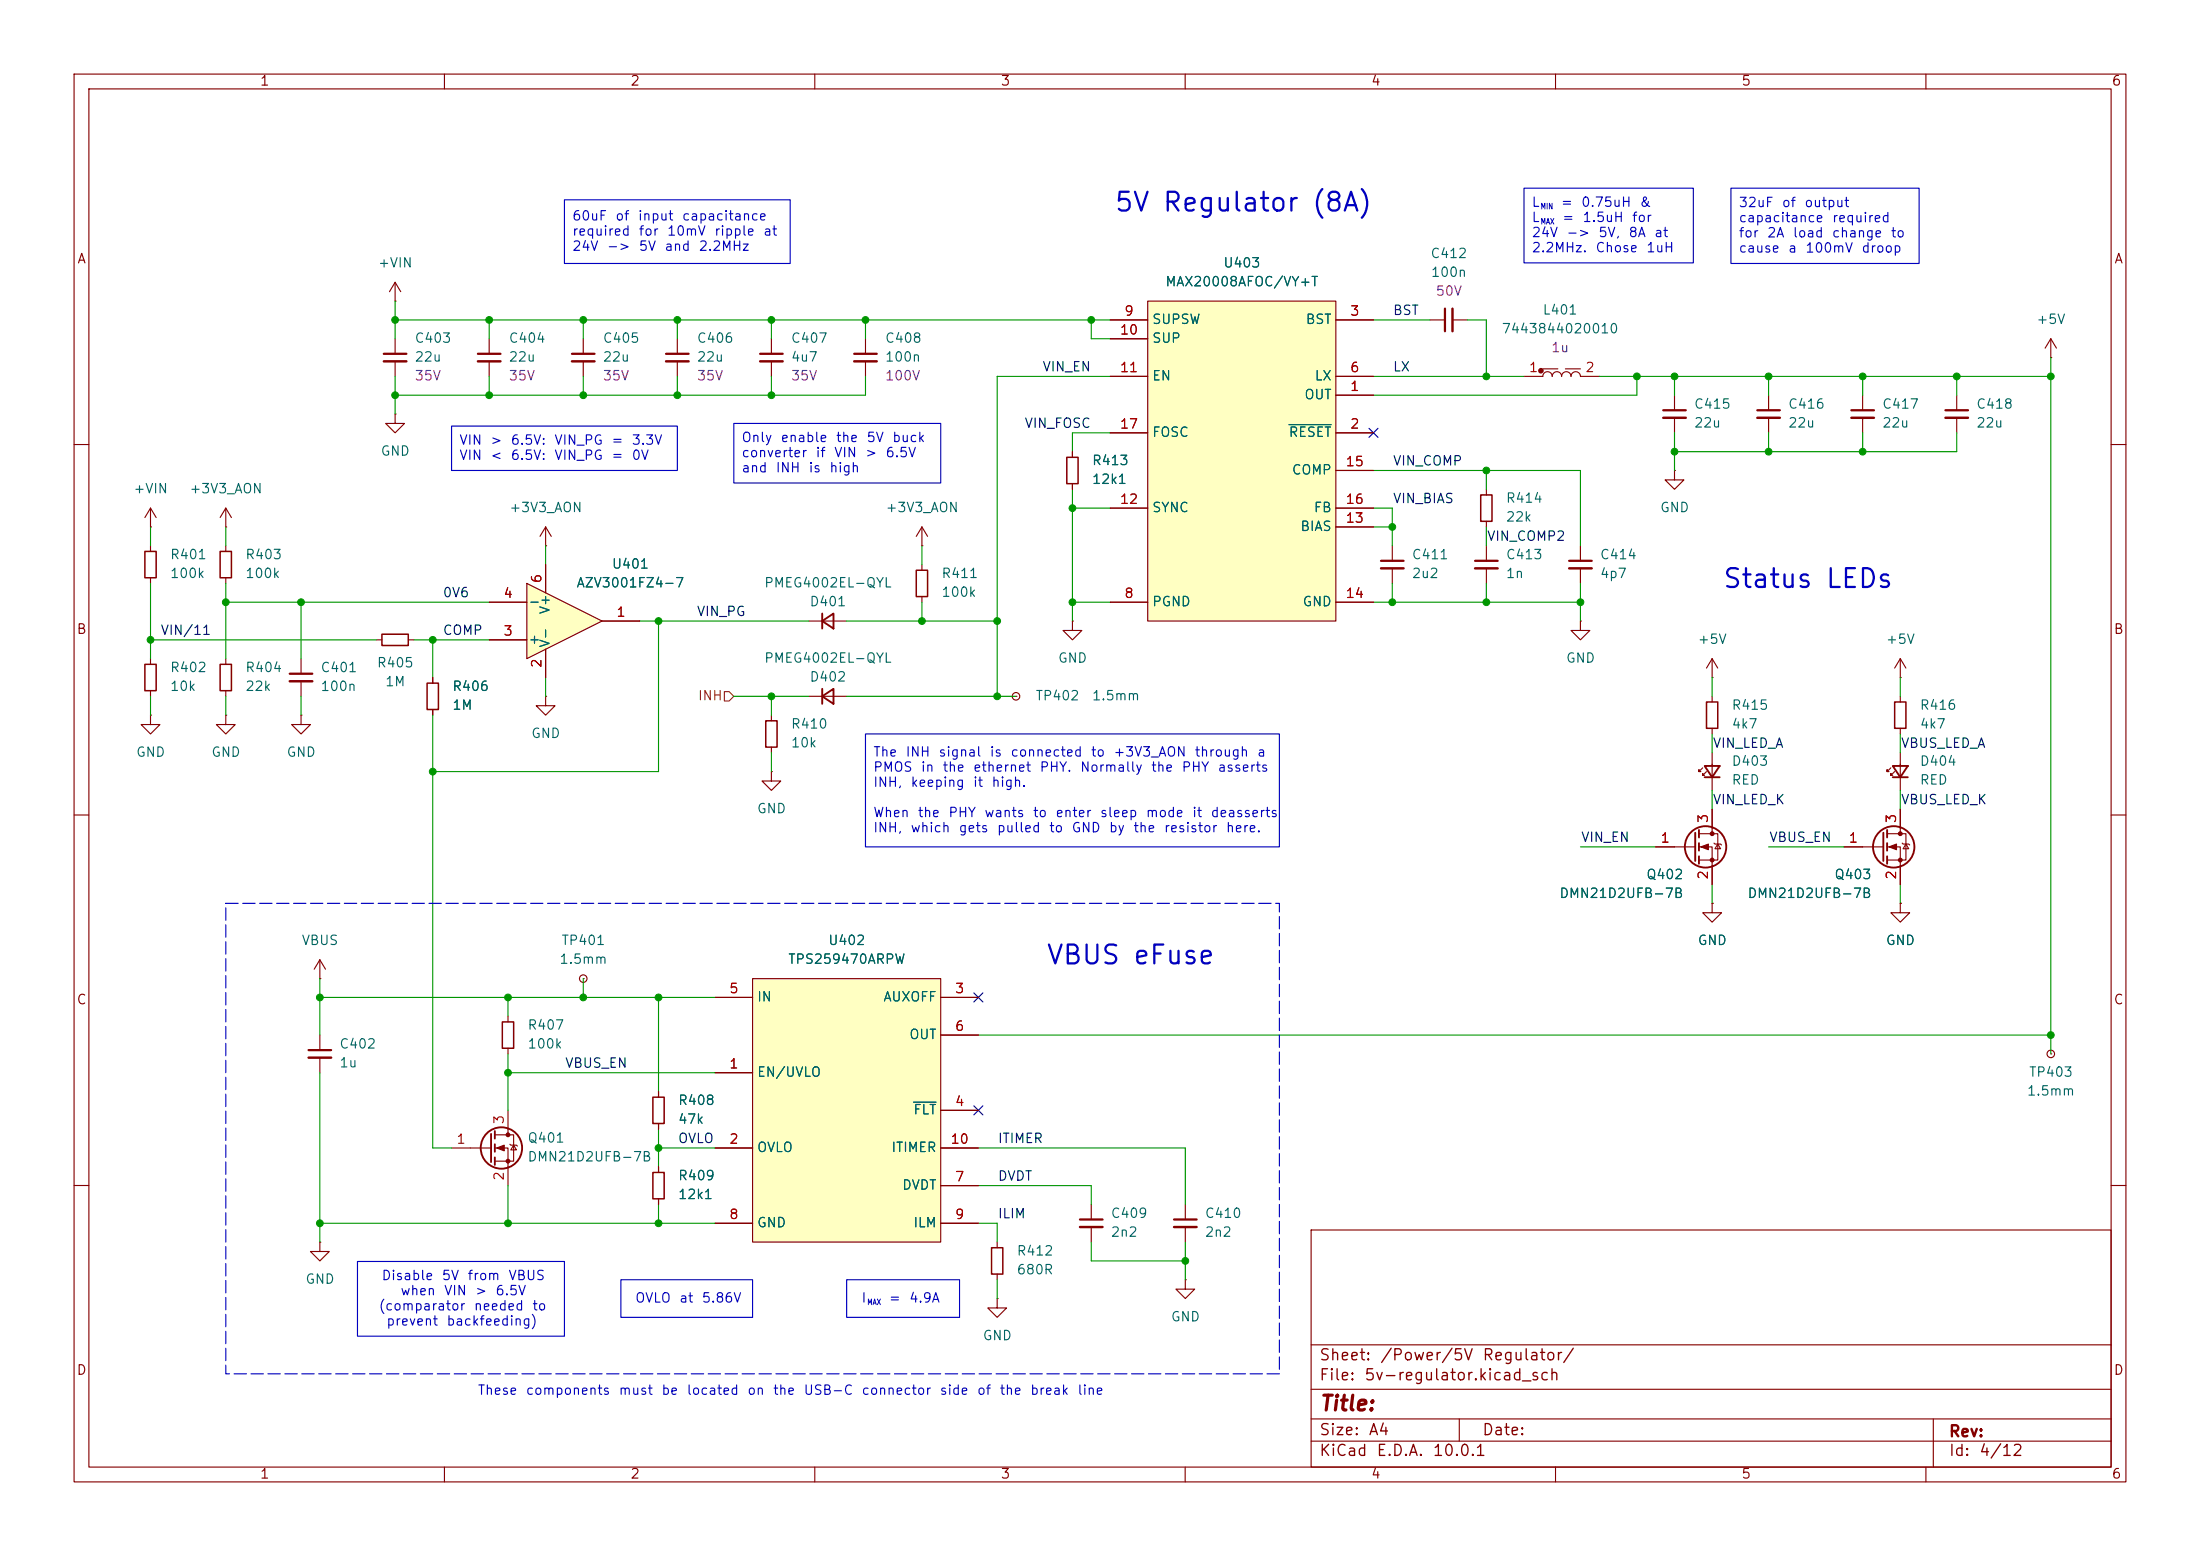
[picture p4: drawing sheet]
<svg xmlns="http://www.w3.org/2000/svg" width="297mm" height="210mm" viewBox="0 0 297 210" stroke-linecap="round" stroke-linejoin="round" font-family="sans-serif">
<g fill="none" stroke="#840000" stroke-width=".15">
<path d="M10 10h277v190h-277zM12 12h273v186h-273zM60 10v2M110 10v2M160 10v2M210 10v2M260 10v2M264.2 53.3v2.1M264.2 56.4v2M276.9 48.3h.1M276.9 45.7l-.8 1.3M276.9 45.7l.7 1.3"/>
<path d="M276.9 45.7v2.6M10 60h2M188 73.7v2M188 76.7v2M200.7 66v.8M200.7 70.4v.7M285 60h2M50.8 86.4h.8M55.1 86.4h.8M256.5 94v.7M256.5 98.3v.8M10 110h2"/>
<path d="M285 110h2M10 160h2M134.6 175.3v1.2h1.3l-1.3 1.3-1.3-1.3h1.3M134.6 175.3h.1M177 166h108v32h-108zM285 160h2M60 198v2M110 198v2M160 198v2M177 194.5h108M177 191.5h108M177 187.5h108"/>
<path d="M177 181.5h108M197 191.5v3M210 198v2M260 198v2M261 191.5v6.5"/>
</g>
<path d="M199.9 66.8h1.5v3.6h-1.5zM51.6 85.6h3.5v1.5h-3.5zM255.8 94.7h1.5v3.6h-1.5z" fill="none" stroke="#840000" stroke-width=".2"/>
<path d="M262.6 55.4h3.1M186.4 75.7h3.1" fill="none" stroke="#840000" stroke-width=".3"/>
<path d="M262.6 56.4h3.1M186.4 76.7h3.1" fill="none" stroke="#840000" stroke-width=".33"/>
<path d="M101.6 132.1h25.4v35.5h-25.4z" fill="#ffffc2"/>
<g fill="none" stroke="#840000" stroke-width=".15">
<path d="M193 43.2h2.1M196.1 43.2h2M251.5 53.3v2.1M251.5 56.4v2M73.7 73.7h.1M73.7 71.1l-.8 1.3M73.7 71.1l.7 1.3M73.7 71.1v2.6M213.4 83.8v1.3h1.2l-1.2 1.3-1.3-1.3h1.3M213.4 83.8h.1M231.1 94v.7M231.1 98.3v.8"/>
<path d="M223.5 114.3h5.4M229.4 112.5h2.5v3.6h-2.5M229.4 114.3h1.7v5.1M231.1 109.2v3.3M231.4 113.8l.1 .1h.8l.1 .1M231.9 113.9l.4 .7h-.8zM68.6 137.2v.7M96.5 134.6h5.1M101.6 132.1h25.4v35.5h-25.4zM127 134.6h5.1M127 139.7h5.1M231.1 121.9v1.3h1.3l-1.3 1.3-1.2-1.3h1.2"/>
<path d="M231.1 121.9h.1M68.6 141.5v.7M88.9 157.5v.7M96.5 144.8h5.1M96.5 154.9h5.1M127 154.9h5.1M127 149.9h5.1M88.9 161.8v.8M96.5 165.1h5.1M127 160h5.1M127 165.1h5.1M134.6 167.6v.8"/>
<path d="M134.6 172v.7M147.3 162.6v2M147.3 165.6v2M160 172.7v1.3h1.3l-1.3 1.3-1.3-1.3h1.3M160 172.7h.1M160 162.6v2M160 165.6v2"/>
</g>
<path d="M123.3 148.8h3.1" fill="none" stroke="#006464" stroke-width=".15"/>
<path d="M230.4 94.7h1.5v3.6h-1.5zM67.8 137.9h1.5v3.6h-1.5zM88.1 158.2h1.6v3.6h-1.6zM133.9 168.4h1.5v3.6h-1.5z" fill="none" stroke="#840000" stroke-width=".2"/>
<path d="M195.1 41.7v3M249.9 55.4h3.1M145.8 164.6h3M158.5 164.6h3" fill="none" stroke="#840000" stroke-width=".3"/>
<path d="M196.1 41.7v3M249.9 56.4h3.1M145.8 165.6h3M158.5 165.6h3" fill="none" stroke="#840000" stroke-width=".33"/>
<g fill="none" stroke="#840000" stroke-width=".25">
<path d="M228.9 112.4v3.8M229.4 112v1M229.4 113.8v1M229.4 115.6v1"/>
<circle cx="230.3" cy="114.3" r="2.79"/>
</g>
<g fill="#840000" stroke="#840000" stroke-width=".15">
<path d="M229.6 114.3l1-.4v.8z"/>
<circle cx="231.1" cy="112.5" r=".25"/>
<circle cx="231.1" cy="116.1" r=".25"/>
</g>
<path d="M71.1 78.7l10.2 5.1-10.2 5.1z" fill="#ffffc2"/>
<g fill="none" stroke="#840000" stroke-width=".15">
<path d="M53.3 55.9v1.3h1.3l-1.3 1.2-1.2-1.2h1.2M53.3 55.9h.1M66 45.7v2.1M66 48.8v2M78.7 45.7v2.1M78.7 48.8v2M91.4 45.7v2.1M91.4 48.8v2M104.1 45.7v2.1M104.1 48.8v2M205.7 50.8h2.6a.64 .64 0 0 1 .6-.6 .64 .64 0 0 1 .6 .6 .64 .64 0 0 1 .7-.6 .64 .64 0 0 1 .6 .6 .64 .64 0 0 1 .7-.6 .64 .64 0 0 1 .6 .6 .64 .64 0 0 1 .6-.6 .64 .64 0 0 1 .7 .6h2.5M208.3 49.8h2"/>
<path d="M211.3 49.8h2.1M226.1 53.3v2.1M226.1 56.4v2M238.8 53.3v2.1M238.8 56.4v2M71.1 78.7l10.2 5.1-10.2 5.1zM73.7 76.2v3.8M144.8 61v.7M144.8 65.3v.7M213.4 73.7v2M213.4 76.7v2M226.1 63.5v1.3h1.2l-1.2 1.2-1.3-1.2h1.3"/>
<path d="M226.1 63.5h.1M66 86.4h5.1M66 81.3h5.1M73.7 94v1.3h1.2l-1.2 1.2-1.3-1.2h1.3M73.7 94h.1M73.7 87.6v3.8M81.3 83.8h5.1M109.2 83.8h5.1M109.2 94h5.1M137.2 94h.1M144.8 83.8v1.3h1.2l-1.2 1.3-1.3-1.3h1.3M144.8 83.8h.1"/>
<path d="M231.1 91.4h.1M231.1 88.9l-.7 1.3M231.1 88.9l.8 1.3M231.1 88.9v2.5M256.5 91.4h.1M256.5 88.9v2.5M256.5 88.9l-.7 1.3M256.5 88.9l.8 1.3M104.1 104.1v1.3h1.3l-1.3 1.3-1.2-1.3h1.2M104.1 104.1h.1M229.9 103.6l-.5 .5v-.2v.2h.2M230.4 104.1l-.5 .5v-.2v.2h.2"/>
<path d="M231.1 101.6v5.1M248.9 114.3h5.4M254.8 112.5h2.5v3.6h-2.5M254.8 114.3h1.7v5.1M256.5 109.2v3.3M256.8 113.8l.1 .1h.8l.1 .1M257.3 113.9l.4 .7h-.8zM78.7 132.1h.1M256.5 121.9v1.3h1.3l-1.3 1.3-1.2-1.3h1.2M256.5 121.9h.1M61 154.9h5.3M66.8 153.2h2.5v3.5h-2.5"/>
<path d="M66.8 154.9h1.8v5.1M68.6 149.9v3.3M68.8 154.4l.2 .2h.7l.1 .1M69.3 154.6l.4 .6h-.7zM88.9 147.3v.8M88.9 151.6v.8M276.9 142.2h.1"/>
<circle cx="137.2" cy="94" r=".51"/>
<circle cx="78.7" cy="132.1" r=".51"/>
<circle cx="276.9" cy="142.2" r=".51"/>
</g>
<circle cx="208" cy="50" r=".19" fill="#840000" stroke="#840000" stroke-width=".38"/>
<path d="M144 61.7h1.5v3.6h-1.5zM88.1 148.1h1.6v3.5h-1.6z" fill="none" stroke="#840000" stroke-width=".2"/>
<g fill="none" stroke="#840000" stroke-width=".25">
<path d="M111 83.8l1.5-1v2zM111 94l1.5-1v2zM111 82.8v2M111 93v2M230.1 103.4h2.1l-1.1 1.5zM230.1 104.9h2.1M254.3 112.4v3.8M254.8 112v1M254.8 113.8v1M254.8 115.6v1M66.3 153v3.8M66.8 152.7v1"/>
<path d="M66.8 154.4v1M66.8 156.2v1"/>
<circle cx="255.7" cy="114.3" r="2.79"/>
<circle cx="67.7" cy="154.9" r="2.79"/>
</g>
<g fill="#840000" stroke="#840000" stroke-width=".15">
<path d="M67.1 154.9l1-.3v.7z"/>
<path d="M255 114.3l1-.4v.8z"/>
<circle cx="68.6" cy="153.2" r=".25"/>
<circle cx="68.6" cy="156.7" r=".25"/>
<circle cx="256.5" cy="112.5" r=".25"/>
<circle cx="256.5" cy="116.1" r=".25"/>
</g>
<path d="M64.5 47.8h3.1M77.2 47.8h3.1M89.9 47.8h3.1M102.6 47.8h3.1M224.5 55.4h3.1M237.2 55.4h3.1M211.8 75.7h3.1" fill="none" stroke="#840000" stroke-width=".3"/>
<path d="M64.5 48.8h3.1M77.2 48.8h3.1M89.9 48.8h3.1M102.6 48.8h3.1M224.5 56.4h3.1M237.2 56.4h3.1M211.8 76.7h3.1" fill="none" stroke="#840000" stroke-width=".33"/>
<path d="M154.9 40.6h25.4v43.2h-25.4z" fill="#ffffc2"/>
<g fill="none" stroke="#840000" stroke-width=".15">
<path d="M53.3 38.1v2.5M53.3 38.1l-.7 1.3M53.3 38.1l.8 1.3M53.3 40.6h.1M53.3 45.7v2.1M53.3 48.8v2M116.8 45.7v2.1M116.8 48.8v2M149.9 58.4h5M149.9 43.2h5M149.9 50.8h5M149.9 45.7h5"/>
<path d="M154.9 40.6h25.4v43.2h-25.4zM180.3 53.3h5.1M180.3 58.4h5.1M180.3 43.2h5.1M180.3 50.8h5.1M20.3 71.1h.1M20.3 68.6v2.5M20.3 73.7v.7M20.3 78v.7M20.3 68.6l-.7 1.3M20.3 68.6l.8 1.3M30.5 71.1h.1"/>
<path d="M30.5 68.6v2.5M30.5 73.7v.7M30.5 78v.7M30.5 68.6l-.8 1.3M30.5 68.6l.7 1.3M73.7 76.2v3.8M124.5 73.7h.1M124.5 71.1l-.8 1.3M124.5 71.1l.7 1.3M124.5 71.1v2.6M124.5 76.2v.8M144.8 61v.7"/>
<path d="M144.8 65.3v.7M149.9 68.6h5M180.3 68.6h5.1M180.3 71.1h5.1M180.3 63.5h5.1M200.7 73.7v2M200.7 76.7v2M20.3 96.5v1.3h1.3l-1.3 1.3-1.3-1.3h1.3M20.3 96.5h.1M20.3 88.9v.8M20.3 93.2v.8M30.5 96.5v1.3h1.2l-1.2 1.3-1.3-1.3h1.3"/>
<path d="M30.5 96.5h.1M30.5 88.9v.8M30.5 93.2v.8M40.6 96.5v1.3h1.3l-1.3 1.3-1.2-1.3h1.2M40.6 96.5h.1M40.6 88.9v2M40.6 91.9v2.1M58.4 91.4v.8M58.4 95.8v.7M66 81.3h5.1M66 86.4h5.1M73.7 87.6v3.8"/>
<path d="M81.3 83.8h5.1M104.1 96.5v.8M124.5 80.5v.8M149.9 81.3h5M180.3 81.3h5.1M104.1 100.8v.8M223.5 114.3h2.6M231.1 109.2v2.6M231.1 116.8v2.6M248.9 114.3h2.6M255.3 103.6l-.5 .5v-.2v.2h.2M255.8 104.1l-.5 .5v-.2v.2h.2"/>
<path d="M256.5 101.6v5.1M256.5 109.2v2.6M256.5 116.8v2.6M43.2 132.1h.1M43.2 129.5l-.8 1.3M43.2 129.5l.7 1.3M43.2 129.5v2.6M43.2 139.7v2M96.5 134.6h5.1M127 134.6h5.1M127 139.7h5.1M231.1 121.9h.1"/>
<path d="M256.5 121.9h.1M43.2 142.7v2.1M88.9 147.3v.8M88.9 151.6v.8M88.9 157.5v.7M96.5 144.8h5.1M96.5 154.9h5.1M127 154.9h5.1M127 149.9h5.1M43.2 167.6v1.3h1.2l-1.2 1.3-1.3-1.3h1.3M43.2 167.6h.1M88.9 161.8v.8"/>
<path d="M96.5 165.1h5.1M127 160h5.1M127 165.1h5.1"/>
</g>
<path d="M174 57.3h5.7M123.3 148.8h3.1" fill="none" stroke="#006464" stroke-width=".15"/>
<path d="M51.8 47.8h3.1M115.3 47.8h3.1M199.1 75.7h3.1M39.1 90.9h3.1M41.7 141.7h3" fill="none" stroke="#840000" stroke-width=".3"/>
<path d="M51.8 48.8h3.1M115.3 48.8h3.1M199.1 76.7h3.1M39.1 91.9h3.1M41.7 142.7h3" fill="none" stroke="#840000" stroke-width=".33"/>
<path d="M19.6 74.4h1.5v3.6h-1.5zM29.7 74.4h1.5v3.6h-1.5zM123.7 77h1.5v3.5h-1.5zM19.6 89.7h1.5v3.5h-1.5zM29.7 89.7h1.5v3.5h-1.5zM57.7 92.2h1.5v3.6h-1.5zM103.4 97.3h1.5v3.5h-1.5z" fill="none" stroke="#840000" stroke-width=".2"/>
<path d="M255.5 103.4h2.1l-1.1 1.5zM255.5 104.9h2.1" fill="none" stroke="#840000" stroke-width=".25"/>
<path d="M97.8 93.3h.6l.7 .7-.7 .6h-.6z" fill="none" stroke="#725600" stroke-width=".15"/>
<g fill="none" stroke="#009600" stroke-width=".15">
<path d="M53.3 43.2h96.6M53.3 40.6v5.1M53.3 50.8v5.1M66 43.2v2.5M66 50.8v2.5M78.7 43.2v2.5M78.7 50.8v2.5M91.4 43.2v2.5M91.4 50.8v2.5M104.1 43.2v2.5M104.1 50.8v2.5M116.8 50.8v2.5h-63.5"/>
<path d="M116.8 43.2v2.5M147.3 43.2v2.5h2.6M149.9 58.4h-5.1v2.6M149.9 50.8h-15.3v43.2M185.4 43.2h7.6M185.4 50.8h20.3M198.1 43.2h2.6v7.6M215.9 50.8h61M221 50.8v2.5h-35.6M226.1 50.8v2.5M226.1 58.4v5.1M238.8 50.8v2.5"/>
<path d="M238.8 58.4v2.6M251.5 50.8v2.5M251.5 58.4v2.6M264.2 50.8v2.5M264.2 58.4v2.6h-38.1M276.9 48.3v93.9M20.3 71.1v2.6M20.3 78.7v10.2M30.5 71.1v2.6M30.5 78.7v10.2M73.7 73.7v2.5M124.5 73.7v2.5"/>
<path d="M144.8 66v17.8M144.8 68.6h5.1M185.4 68.6h2.6v5.1M185.4 71.1h2.6M185.4 63.5h28v10.2M188 78.7v2.6M200.7 63.5v2.5M200.7 71.1v2.6M200.7 78.7v2.6M213.4 78.7v5.1M20.3 86.4h30.5M20.3 94v2.5"/>
<path d="M30.5 81.3h35.5M30.5 94v2.5M40.6 81.3v7.6M40.6 94v2.5M55.9 86.4h10.1M58.4 96.5v58.4h2.6M58.4 86.4v5M73.7 91.4v2.6M86.4 83.8h22.8M88.9 83.8v20.3h-30.5M99.1 94h10.1M104.1 94v2.5"/>
<path d="M114.3 94h22.9M114.3 83.8h20.3M124.5 81.3v2.5M144.8 81.3h5.1M185.4 81.3h28M231.1 91.4v2.6M231.1 99.1v2.5M256.5 91.4v2.6M256.5 99.1v2.5M104.1 101.6v2.5M213.4 114.3h10.1M231.1 106.7v2.5"/>
<path d="M231.1 119.4v2.5M238.8 114.3h10.1M256.5 106.7v2.5M256.5 119.4v2.5M43.2 132.1v7.6M43.2 134.6h53.3M68.6 134.6v2.6M78.7 132.1v2.5M88.9 134.6v12.7M132.1 139.7h144.8M43.2 144.8v22.8M68.6 142.2v7.7"/>
<path d="M68.6 144.8h27.9M88.9 154.9h7.6M88.9 152.4v5.1M132.1 154.9h27.9v7.7M43.2 165.1h53.3M68.6 160v5.1M88.9 162.6v2.5M132.1 160h15.2v2.6M132.1 165.1h2.5v2.5M134.6 172.7v2.6M147.3 167.6v2.6h12.7M160 167.6v5.1"/>
</g>
<path d="M184.8 57.8l1.2 1.2M186 57.8l-1.2 1.2M131.5 134l1.2 1.2M132.7 134l-1.2 1.2M131.5 149.3l1.2 1.2M132.7 149.3l-1.2 1.2" fill="none" stroke="#000084" stroke-width=".15"/>
<path d="M76.2 27h30.5v8.6h-30.5zM205.7 25.4h22.9v10.1h-22.9zM233.7 25.4h25.4v10.2h-25.4zM61 57.5h30.4v6h-30.4zM99.1 57.2h27.9v8h-27.9zM116.8 99.1h55.9v15.2h-55.9zM48.3 170.3h27.9v10h-27.9zM83.8 172.7h17.8v5.1h-17.8zM114.3 172.7h15.2v5.1h-15.2z" fill="none" stroke="#0000c2" stroke-width=".15"/>
<path d="M30.5 121.9h142.2v63.5h-142.2z" fill="none" stroke="#0000c2" stroke-width=".15" stroke-dasharray="1.7 .6"/>
<g fill="#009600" stroke="#009600" stroke-width=".14">
<circle cx="264.2" cy="50.8" r=".46"/>
<circle cx="276.9" cy="50.8" r=".46"/>
<circle cx="226.1" cy="50.8" r=".46"/>
<circle cx="251.5" cy="61" r=".46"/>
<circle cx="238.8" cy="50.8" r=".46"/>
<circle cx="251.5" cy="50.8" r=".46"/>
<circle cx="221" cy="50.8" r=".46"/>
<circle cx="200.7" cy="50.8" r=".46"/>
<circle cx="238.8" cy="61" r=".46"/>
<circle cx="134.6" cy="94" r=".46"/>
<circle cx="124.5" cy="83.8" r=".46"/>
<circle cx="134.6" cy="83.8" r=".46"/>
<circle cx="104.1" cy="94" r=".46"/>
<circle cx="144.8" cy="81.3" r=".46"/>
<circle cx="104.1" cy="53.3" r=".46"/>
<circle cx="104.1" cy="43.2" r=".46"/>
<circle cx="226.1" cy="61" r=".46"/>
<circle cx="200.7" cy="63.5" r=".46"/>
<circle cx="213.4" cy="81.3" r=".46"/>
<circle cx="144.8" cy="68.6" r=".46"/>
<circle cx="188" cy="81.3" r=".46"/>
<circle cx="188" cy="71.1" r=".46"/>
<circle cx="147.3" cy="43.2" r=".46"/>
<circle cx="200.7" cy="81.3" r=".46"/>
<circle cx="276.9" cy="139.7" r=".46"/>
<circle cx="116.8" cy="43.2" r=".46"/>
<circle cx="66" cy="43.2" r=".46"/>
<circle cx="66" cy="53.3" r=".46"/>
<circle cx="91.4" cy="43.2" r=".46"/>
<circle cx="78.7" cy="43.2" r=".46"/>
<circle cx="91.4" cy="53.3" r=".46"/>
<circle cx="78.7" cy="53.3" r=".46"/>
<circle cx="88.9" cy="165.1" r=".46"/>
<circle cx="43.2" cy="134.6" r=".46"/>
<circle cx="68.6" cy="165.1" r=".46"/>
<circle cx="43.2" cy="165.1" r=".46"/>
<circle cx="88.9" cy="134.6" r=".46"/>
<circle cx="88.9" cy="154.9" r=".46"/>
<circle cx="78.7" cy="134.6" r=".46"/>
<circle cx="68.6" cy="134.6" r=".46"/>
<circle cx="68.6" cy="144.8" r=".46"/>
<circle cx="40.6" cy="81.3" r=".46"/>
<circle cx="58.4" cy="86.4" r=".46"/>
<circle cx="30.5" cy="81.3" r=".46"/>
<circle cx="53.3" cy="53.3" r=".46"/>
<circle cx="20.3" cy="86.4" r=".46"/>
<circle cx="58.4" cy="104.1" r=".46"/>
<circle cx="53.3" cy="43.2" r=".46"/>
<circle cx="160" cy="170.2" r=".46"/>
<circle cx="88.9" cy="83.8" r=".46"/>
</g>
<g font-size="2.5" fill="#0000c2">
<text x="150.3" y="29.2">5V Regulator (8A)</text>
<text x="232.4" y="80">Status LEDs</text>
<text x="141.1" y="130.8">VBUS eFuse</text>
</g>
<text font-size="2" fill="#840000" x="178" y="190.9">Title:</text>
<g font-size="1.5" fill="#840000">
<text x="178" y="184">Sheet:</text>
<text x="186.2" y="184">/Power/5V</text>
<text x="200" y="184">Regulator/</text>
<text x="178" y="186.7">File:</text>
<text x="184.1" y="186.7">5v-regulator.kicad_sch</text>
<text x="178" y="196.9">KiCad</text>
<text x="178" y="194.1">Size:</text>
<text x="184.7" y="194.1">A4</text>
<text x="185.7" y="196.9">E.D.A.</text>
<text x="193.3" y="196.9">10.0.1</text>
<text x="200" y="194.1">Date:</text>
<text x="263" y="194.3">Rev:</text>
<text x="263" y="196.9">Id:</text>
<text x="267.1" y="196.9">4/12</text>
</g>
<g font-size="1.3" fill="#840000">
<text x="35" y="11.9">1</text>
<text x="85" y="11.9">2</text>
<text x="135" y="11.9">3</text>
<text x="185" y="11.9">4</text>
<text x="235" y="11.9">5</text>
<text x="285" y="11.9">6</text>
<text x="10.3" y="35.9">A</text>
<text x="285.3" y="35.9">A</text>
<text x="10.3" y="85.9">B</text>
<text x="285.3" y="85.9">B</text>
<text x="10.3" y="135.9">C</text>
<text x="285.3" y="135.9">C</text>
<text x="10.3" y="185.9">D</text>
<text x="285.3" y="185.9">D</text>
<text x="35" y="199.9">1</text>
<text x="85" y="199.9">2</text>
<text x="135" y="199.9">3</text>
<text x="185" y="199.9">4</text>
<text x="235" y="199.9">5</text>
<text x="285" y="199.9">6</text>
</g>
<g font-size="1.3" fill="#0000c2">
<text x="206.7" y="28.2">L</text>
<text x="210.6" y="28.2">=</text>
<text x="213.4" y="28.2">0.75uH</text>
<text x="221.3" y="28.2">&amp;</text>
<text x="234.6" y="28.3">32uF</text>
<text x="240.5" y="28.3">of</text>
<text x="243.5" y="28.3">output</text>
<text x="77.2" y="30.1">60uF</text>
<text x="77.2" y="32.1">required</text>
<text x="77.2" y="34.2">24V</text>
<text x="81.8" y="34.2">-&gt;</text>
<text x="83" y="30.1">of</text>
<text x="86" y="30.1">input</text>
<text x="86.1" y="32.1">for</text>
<text x="86.1" y="34.2">5V</text>
<text x="89.6" y="34.2">and</text>
<text x="90" y="32.1">10mV</text>
<text x="92" y="30.1">capacitance</text>
<text x="94.2" y="34.2">2.2MHz</text>
<text x="96.3" y="32.1">ripple</text>
<text x="102.9" y="32.1">at</text>
<text x="206.7" y="30.3">L</text>
<text x="206.7" y="32.3">24V</text>
<text x="206.7" y="34.4">2.2MHz.</text>
<text x="210.8" y="30.3">=</text>
<text x="211.4" y="32.3">-&gt;</text>
<text x="213.5" y="30.3">1.5uH</text>
<text x="215.3" y="34.4">Chose</text>
<text x="215.7" y="32.3">5V,</text>
<text x="219.8" y="32.3">8A</text>
<text x="220.2" y="30.3">for</text>
<text x="222.2" y="34.4">1uH</text>
<text x="223.2" y="32.3">at</text>
<text x="234.6" y="30.3">capacitance</text>
<text x="234.6" y="32.4">for</text>
<text x="234.6" y="34.4">cause</text>
<text x="238.5" y="32.4">2A</text>
<text x="241.3" y="34.4">a</text>
<text x="241.9" y="32.4">load</text>
<text x="243.6" y="34.4">100mV</text>
<text x="247.2" y="32.4">change</text>
<text x="247.2" y="30.3">required</text>
<text x="251.2" y="34.4">droop</text>
<text x="255.2" y="32.4">to</text>
<text x="100" y="60">Only</text>
<text x="105.3" y="60">enable</text>
<text x="112.8" y="60">the</text>
<text x="116.9" y="60">5V</text>
<text x="120.4" y="60">buck</text>
<text x="61.9" y="60.3">VIN</text>
<text x="61.9" y="62.4">VIN</text>
<text x="66.1" y="60.3">&gt;</text>
<text x="66.1" y="62.4">&lt;</text>
<text x="68.9" y="60.3">6.5V:</text>
<text x="68.9" y="62.4">6.5V:</text>
<text x="74.7" y="60.3">VIN_PG</text>
<text x="74.7" y="62.4">VIN_PG</text>
<text x="82.4" y="60.3">=</text>
<text x="82.4" y="62.4">=</text>
<text x="85.2" y="60.3">3.3V</text>
<text x="85.2" y="62.4">0V</text>
<text x="100" y="62">converter</text>
<text x="100" y="64.1">and</text>
<text x="104.6" y="64.1">INH</text>
<text x="109.1" y="64.1">is</text>
<text x="110" y="62">if</text>
<text x="111.9" y="64.1">high</text>
<text x="112.5" y="62">VIN</text>
<text x="116.7" y="62">&gt;</text>
<text x="119.5" y="62">6.5V</text>
<text x="117.8" y="102.4">The</text>
<text x="117.8" y="104.5">PMOS</text>
<text x="117.8" y="106.5">INH,</text>
<text x="122.2" y="102.4">INH</text>
<text x="122.8" y="106.5">keeping</text>
<text x="124.2" y="104.5">in</text>
<text x="126.6" y="102.4">signal</text>
<text x="127.1" y="104.5">the</text>
<text x="131.3" y="106.5">it</text>
<text x="131.3" y="104.5">ethernet</text>
<text x="133.5" y="102.4">is</text>
<text x="133.8" y="106.5">high.</text>
<text x="136.3" y="102.4">connected</text>
<text x="140.3" y="104.5">PHY.</text>
<text x="145.7" y="104.5">Normally</text>
<text x="147.2" y="102.4">to</text>
<text x="150.2" y="102.4">+3V3_AON</text>
<text x="155.3" y="104.5">the</text>
<text x="159.4" y="104.5">PHY</text>
<text x="161.2" y="102.4">through</text>
<text x="164.3" y="104.5">asserts</text>
<text x="169.6" y="102.4">a</text>
<text x="117.8" y="110.6">When</text>
<text x="117.8" y="112.7">INH,</text>
<text x="122.8" y="112.7">which</text>
<text x="123.8" y="110.6">the</text>
<text x="127.9" y="110.6">PHY</text>
<text x="129.3" y="112.7">gets</text>
<text x="132.8" y="110.6">wants</text>
<text x="134.5" y="112.7">pulled</text>
<text x="139.3" y="110.6">to</text>
<text x="141.5" y="112.7">to</text>
<text x="142.4" y="110.6">enter</text>
<text x="144.6" y="112.7">GND</text>
<text x="148.4" y="110.6">sleep</text>
<text x="149.6" y="112.7">by</text>
<text x="152.9" y="112.7">the</text>
<text x="154.6" y="110.6">mode</text>
<text x="157" y="112.7">resistor</text>
<text x="160.8" y="110.6">it</text>
<text x="163.3" y="110.6">deasserts</text>
<text x="165.4" y="112.7">here.</text>
<text x="51.4" y="173.1">Disable</text>
<text x="59.5" y="173.1">5V</text>
<text x="63" y="173.1">from</text>
<text x="68.5" y="173.1">VBUS</text>
<text x="51" y="177.2">(comparator</text>
<text x="52.1" y="179.2">prevent</text>
<text x="54" y="175.1">when</text>
<text x="59.9" y="175.1">VIN</text>
<text x="60.2" y="179.2">backfeeding)</text>
<text x="63.9" y="177.2">needed</text>
<text x="64" y="175.1">&gt;</text>
<text x="66.8" y="175.1">6.5V</text>
<text x="71.8" y="177.2">to</text>
<text x="85.7" y="176.1">OVLO</text>
<text x="91.6" y="176.1">at</text>
<text x="94.6" y="176.1">5.86V</text>
<text x="116.2" y="176.1">I</text>
<text x="119.9" y="176.1">=</text>
<text x="122.6" y="176.1">4.9A</text>
<text x="64.4" y="188.6">These</text>
<text x="70.9" y="188.6">components</text>
<text x="83.4" y="188.6">must</text>
<text x="89.2" y="188.6">be</text>
<text x="92.6" y="188.6">located</text>
<text x="100.8" y="188.6">on</text>
<text x="104.3" y="188.6">the</text>
<text x="108.4" y="188.6">USB-C</text>
<text x="116.2" y="188.6">connector</text>
<text x="126.8" y="188.6">side</text>
<text x="131.8" y="188.6">of</text>
<text x="134.8" y="188.6">the</text>
<text x="139" y="188.6">break</text>
<text x="145.4" y="188.6">line</text>
</g>
<g font-size="1.3" fill="#006464">
<text x="193" y="35.2">C412</text>
<text x="50.9" y="36.4">+VIN</text>
<text x="157.2" y="39">MAX20008AFOC/VY+T</text>
<text x="165.1" y="36.4">U403</text>
<text x="193.1" y="37.7">100n</text>
<text x="55.9" y="46.6">C403</text>
<text x="68.6" y="46.6">C404</text>
<text x="81.3" y="46.6">C405</text>
<text x="94" y="46.6">C406</text>
<text x="106.7" y="46.6">C407</text>
<text x="119.4" y="46.6">C408</text>
<text x="155.4" y="44">SUPSW</text>
<text x="155.4" y="46.6">SUP</text>
<text x="176.2" y="44">BST</text>
<text x="202.6" y="45.3">7443844020010</text>
<text x="208.2" y="42.8">L401</text>
<text x="274.8" y="44">+5V</text>
<text x="55.9" y="49.1">22u</text>
<text x="68.6" y="49.1">22u</text>
<text x="81.3" y="49.1">22u</text>
<text x="94" y="49.1">22u</text>
<text x="106.7" y="49.1">4u7</text>
<text x="119.4" y="49.1">100n</text>
<text x="155.4" y="51.7">EN</text>
<text x="177.4" y="51.7">LX</text>
<text x="155.4" y="59.3">FOSC</text>
<text x="173.9" y="59.3">RESET</text>
<text x="176" y="54.2">OUT</text>
<text x="228.6" y="55.5">C415</text>
<text x="228.6" y="58">22u</text>
<text x="241.3" y="55.5">C416</text>
<text x="241.3" y="58">22u</text>
<text x="254" y="55.5">C417</text>
<text x="254" y="58">22u</text>
<text x="266.7" y="55.5">C418</text>
<text x="266.7" y="58">22u</text>
<text x="51.3" y="61.8">GND</text>
<text x="147.3" y="63.1">R413</text>
<text x="147.3" y="65.6">12k1</text>
<text x="174.3" y="64.4">COMP</text>
<text x="17.9" y="66.9">+VIN</text>
<text x="25.5" y="66.9">+3V3_AON</text>
<text x="68.7" y="69.4">+3V3_AON</text>
<text x="119.5" y="69.4">+3V3_AON</text>
<text x="155.4" y="69.4">SYNC</text>
<text x="175.5" y="72">BIAS</text>
<text x="177.3" y="69.4">FB</text>
<text x="203.2" y="68.2">R414</text>
<text x="203.2" y="70.7">22k</text>
<text x="224" y="69.4">GND</text>
<text x="22.9" y="75.8">R401</text>
<text x="33" y="75.8">R403</text>
<text x="82.5" y="77.1">U401</text>
<text x="190.5" y="75.8">C411</text>
<text x="203.2" y="75.8">C413</text>
<text x="215.9" y="75.8">C414</text>
<text x="22.9" y="78.3">100k</text>
<text x="33" y="78.3">100k</text>
<text x="71.2" y="82.1">-</text>
<text x="74.5" y="83" transform="rotate(-90 74.5 83)">V+</text>
<text x="77.7" y="79.6">AZV3001FZ4-7</text>
<text x="103.1" y="79.6">PMEG4002EL-QYL</text>
<text x="109.2" y="82.1">D401</text>
<text x="127" y="78.3">R411</text>
<text x="127" y="80.9">100k</text>
<text x="155.4" y="82.1">PGND</text>
<text x="175.8" y="82.1">GND</text>
<text x="190.5" y="78.3">2u2</text>
<text x="203.2" y="78.3">1n</text>
<text x="215.9" y="78.3">4p7</text>
<text x="71.2" y="87.2">+</text>
<text x="74.5" y="87.5" transform="rotate(-90 74.5 87.5)">V-</text>
<text x="103.1" y="89.8">PMEG4002EL-QYL</text>
<text x="142.7" y="89.8">GND</text>
<text x="211.3" y="89.8">GND</text>
<text x="229.1" y="87.2">+5V</text>
<text x="254.5" y="87.2">+5V</text>
<text x="22.9" y="91">R402</text>
<text x="22.9" y="93.6">10k</text>
<text x="33" y="91">R404</text>
<text x="33" y="93.6">22k</text>
<text x="43.2" y="91">C401</text>
<text x="43.2" y="93.6">100n</text>
<text x="50.8" y="90.4">R405</text>
<text x="51.9" y="92.9">1M</text>
<text x="61" y="93.6">R406</text>
<text x="109.2" y="92.3">D402</text>
<text x="139.7" y="94.8">TP402</text>
<text x="147.3" y="94.8">1.5mm</text>
<text x="61" y="96.1">1M</text>
<text x="71.6" y="99.9">GND</text>
<text x="106.7" y="98.7">R410</text>
<text x="106.7" y="101.2">10k</text>
<text x="233.7" y="96.1">R415</text>
<text x="233.7" y="98.7">4k7</text>
<text x="259.1" y="96.1">R416</text>
<text x="259.1" y="98.7">4k7</text>
<text x="18.3" y="102.5">GND</text>
<text x="28.4" y="102.5">GND</text>
<text x="38.6" y="102.5">GND</text>
<text x="233.7" y="103.7">D403</text>
<text x="233.7" y="106.2">RED</text>
<text x="259.1" y="103.7">D404</text>
<text x="259.1" y="106.2">RED</text>
<text x="102.1" y="110.1">GND</text>
<text x="222.2" y="119">Q402</text>
<text x="247.6" y="119">Q403</text>
<text x="210.4" y="121.5">DMN21D2UFB-7B</text>
<text x="235.8" y="121.5">DMN21D2UFB-7B</text>
<text x="40.6" y="127.9">VBUS</text>
<text x="75.4" y="130.4">1.5mm</text>
<text x="75.7" y="127.9">TP401</text>
<text x="106.3" y="130.4">TPS259470ARPW</text>
<text x="111.7" y="127.9">U402</text>
<text x="229.1" y="127.9">GND</text>
<text x="254.5" y="127.9">GND</text>
<text x="102.1" y="135.5">IN</text>
<text x="119.2" y="135.5">AUXOFF</text>
<text x="45.7" y="141.8">C402</text>
<text x="71.1" y="139.3">R407</text>
<text x="71.1" y="141.8">100k</text>
<text x="122.7" y="140.6">OUT</text>
<text x="45.7" y="144.4">1u</text>
<text x="91.4" y="149.5">R408</text>
<text x="102.1" y="145.6">EN/UVLO</text>
<text x="273.6" y="148.2">1.5mm</text>
<text x="273.8" y="145.6">TP403</text>
<text x="71.1" y="154.5">Q401</text>
<text x="91.4" y="152">47k</text>
<text x="102.1" y="155.8">OVLO</text>
<text x="120.2" y="155.8">ITIMER</text>
<text x="123.2" y="150.7">FLT</text>
<text x="71.1" y="157.1">DMN21D2UFB-7B</text>
<text x="91.4" y="159.6">R409</text>
<text x="121.7" y="160.9">DVDT</text>
<text x="91.4" y="162.2">12k1</text>
<text x="102.1" y="166">GND</text>
<text x="123.2" y="166">ILM</text>
<text x="149.9" y="164.7">C409</text>
<text x="149.9" y="167.2">2n2</text>
<text x="162.6" y="164.7">C410</text>
<text x="162.6" y="167.2">2n2</text>
<text x="41.1" y="173.6">GND</text>
<text x="137.2" y="169.8">R412</text>
<text x="137.2" y="172.3">680R</text>
<text x="158" y="178.7">GND</text>
<text x="132.6" y="181.2">GND</text>
</g>
<g font-size="1.3" fill="#840084">
<text x="193.7" y="40.2">50V</text>
<text x="209.3" y="47.9">1u</text>
<text x="55.9" y="51.7">35V</text>
<text x="68.6" y="51.7">35V</text>
<text x="81.3" y="51.7">35V</text>
<text x="94" y="51.7">35V</text>
<text x="106.7" y="51.7">35V</text>
<text x="119.4" y="51.7">100V</text>
</g>
<g font-size="1.3" fill="#a90000">
<text x="151.1" y="45.5">10</text>
<text x="151.7" y="42.9">9</text>
<text x="182.2" y="42.9">3</text>
<text x="151.1" y="50.5">11</text>
<text x="182.2" y="53.1">1</text>
<text x="182.2" y="50.5">6</text>
<text x="206.3" y="50.5">1</text>
<text x="213.9" y="50.5">2</text>
<text x="151.1" y="58.2">17</text>
<text x="182.2" y="58.2">2</text>
<text x="181.6" y="63.2">15</text>
<text x="151.1" y="68.3">12</text>
<text x="181.6" y="70.9">13</text>
<text x="181.6" y="68.3">16</text>
<text x="67.9" y="81">4</text>
<text x="73.4" y="78.8" transform="rotate(-90 73.4 78.8)">6</text>
<text x="83.1" y="83.6">1</text>
<text x="151.7" y="81">8</text>
<text x="181.6" y="81">14</text>
<text x="67.9" y="86.1">3</text>
<text x="73.4" y="90.2" transform="rotate(-90 73.4 90.2)">2</text>
<text x="230.9" y="111.2" transform="rotate(-90 230.9 111.2)">3</text>
<text x="256.3" y="111.2" transform="rotate(-90 256.3 111.2)">3</text>
<text x="224.1" y="114">1</text>
<text x="230.9" y="118.8" transform="rotate(-90 230.9 118.8)">2</text>
<text x="249.5" y="114">1</text>
<text x="256.3" y="118.8" transform="rotate(-90 256.3 118.8)">2</text>
<text x="98.4" y="134.4">5</text>
<text x="128.8" y="134.4">3</text>
<text x="128.8" y="139.4">6</text>
<text x="98.4" y="144.5">1</text>
<text x="128.8" y="149.6">4</text>
<text x="61.5" y="154.7">1</text>
<text x="68.3" y="151.8" transform="rotate(-90 68.3 151.8)">3</text>
<text x="98.4" y="154.7">2</text>
<text x="128.2" y="154.7">10</text>
<text x="68.3" y="159.5" transform="rotate(-90 68.3 159.5)">2</text>
<text x="128.8" y="159.8">7</text>
<text x="98.4" y="164.8">8</text>
<text x="128.8" y="164.8">9</text>
</g>
<g font-size="1.3" fill="#0f0f0f">
<text x="188" y="42.8">BST</text>
<text x="140.6" y="50.5">VIN_EN</text>
<text x="188" y="50.5">LX</text>
<text x="138.2" y="58.1">VIN_FOSC</text>
<text x="188" y="63.2">VIN_COMP</text>
<text x="188" y="68.2">VIN_BIAS</text>
<text x="200.7" y="73.3">VIN_COMP2</text>
<text x="59.7" y="80.9">0V6</text>
<text x="94" y="83.5">VIN_PG</text>
<text x="21.6" y="86">VIN/11</text>
<text x="59.7" y="86">COMP</text>
<text x="231.1" y="101.3">VIN_LED_A</text>
<text x="256.5" y="101.3">VBUS_LED_A</text>
<text x="213.4" y="114">VIN_EN</text>
<text x="231.1" y="108.9">VIN_LED_K</text>
<text x="238.8" y="114">VBUS_EN</text>
<text x="256.5" y="108.9">VBUS_LED_K</text>
<text x="76.2" y="144.4">VBUS_EN</text>
<text x="91.4" y="154.6">OVLO</text>
<text x="134.6" y="154.6">ITIMER</text>
<text x="134.6" y="159.7">DVDT</text>
<text x="134.6" y="164.8">ILIM</text>
</g>
<text font-size="1.3" fill="#725600" x="94.1" y="94.8">INH</text>
<g font-size=".8" fill="#0000c2">
<text x="207.9" y="28.4">MIN</text>
<text x="207.9" y="30.5">MAX</text>
<text x="117" y="176.3">MAX</text>
</g>
</svg>
